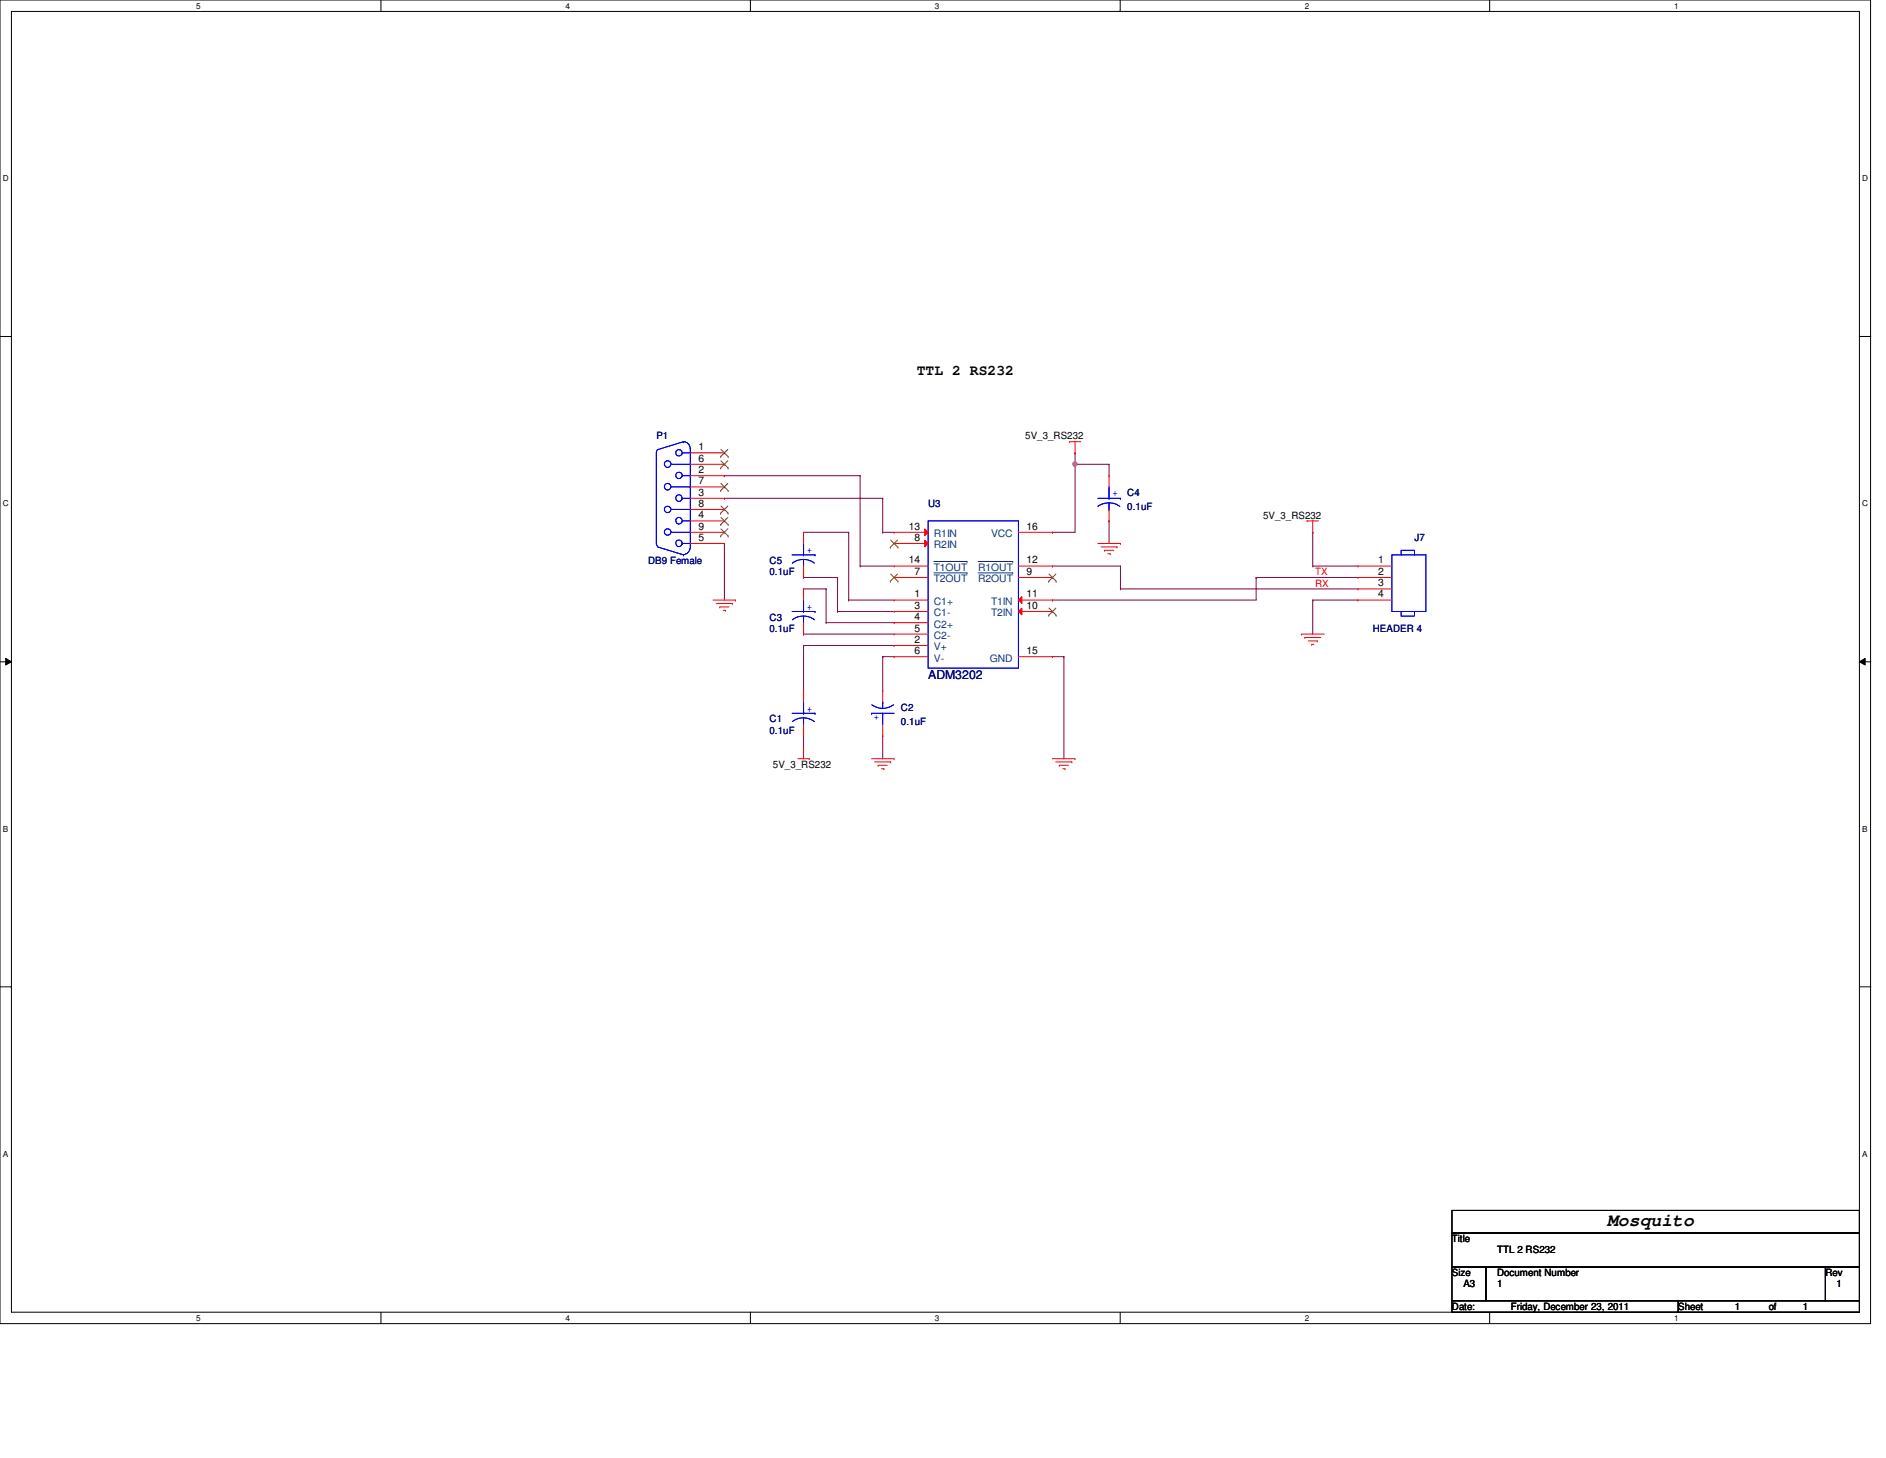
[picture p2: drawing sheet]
<svg xmlns="http://www.w3.org/2000/svg" width="279mm" height="216mm" viewBox="0 0 279 216" stroke-linecap="round" stroke-linejoin="round" font-family="sans-serif">
<path d="M0 0h277.1v196h-277.1zM1.7 1.7h273.8v192.6h-273.8z" fill="none" stroke="#000" stroke-width=".15"/>
<g fill="#fff">
<path d="M29 .2h.7v1.3h-.7z"/>
<path d="M29 194.5h.7v1.3h-.7z"/>
</g>
<path d="M56.4 0v1.7M56.4 194.3v1.7" fill="none" stroke="#000" stroke-width=".15"/>
<g fill="#fff">
<path d="M83.8 .2h.6v1.3h-.6z"/>
<path d="M83.8 194.5h.6v1.3h-.6z"/>
</g>
<path d="M111.2 0v1.7M111.2 194.3v1.7" fill="none" stroke="#000" stroke-width=".15"/>
<g fill="#fff">
<path d="M138.5 .2h.6v1.3h-.6z"/>
<path d="M138.5 194.5h.6v1.3h-.6z"/>
</g>
<path d="M165.9 0v1.7M165.9 194.3v1.7" fill="none" stroke="#000" stroke-width=".15"/>
<g fill="#fff">
<path d="M193.3 .2h.6v1.3h-.6z"/>
<path d="M193.3 194.5h.6v1.3h-.6z"/>
</g>
<path d="M220.7 0v1.7M220.7 194.3v1.7" fill="none" stroke="#000" stroke-width=".15"/>
<g fill="#fff">
<path d="M248 .2h.7v1.3h-.7z"/>
<path d="M248 194.5h.7v1.3h-.7z"/>
<path d="M.4 25.7h.9v1.4h-.9z"/>
<path d="M275.9 25.7h.8v1.4h-.8z"/>
<path d="M.4 73.9h.9v1.3h-.9z"/>
<path d="M275.9 73.9h.8v1.3h-.8z"/>
</g>
<path d="M0 49.8h1.7M275.5 49.8h1.7" fill="none" stroke="#000" stroke-width=".15"/>
<g fill="#fff">
<path d="M.4 122h.8v1.4h-.8z"/>
<path d="M275.9 122h.7v1.4h-.7z"/>
</g>
<path d="M0 98h1.7M.8 97.5l.9 .5-.9 .5zM275.5 98l.8-.5v1zM275.5 98h1.7" fill="none" stroke="#000" stroke-width=".15"/>
<path d="M.8 97.5l.9 .5-.9 .5zM275.5 98l.8-.5v1z" fill="#000"/>
<g fill="#fff">
<path d="M.4 170.2h.8v1.3h-.8z"/>
<path d="M275.9 170.2h.7v1.3h-.7z"/>
</g>
<path d="M0 146.1h1.7M275.5 146.1h1.7" fill="none" stroke="#000" stroke-width=".15"/>
<path d="M159.3 68.7h.1M159.3 68.7v10.1" fill="none" stroke="#800040" stroke-width=".15"/>
<circle cx="159.2" cy="68.7" r=".32" fill="#f0f"/>
<circle cx="159.2" cy="68.7" r=".32" fill="none" stroke="#f0f" stroke-width=".15"/>
<g fill="none" stroke="#800040" stroke-width=".15">
<path d="M107.3 73.8h.1M107.3 70.4h.1M107.3 73.8h23.5M107.3 70.4h20.1M119 78.8h.1M119 78.8h6.7M125.7 78.8h.1M125.7 78.8v10.1M127.4 70.4h.1M127.4 70.4v13.4M130.8 73.8h.1M130.8 78.8h.1"/>
<path d="M130.8 78.8h1.7M130.8 73.8v5M155.9 78.8h.1M155.9 78.8h3.4M159.3 68.7h.1M159.3 67.1h.1M159.3 68.7h5M159.3 67.1v1.6M164.3 68.7h.1M164.3 77.1h.1M164.3 68.7v1.7M164.3 77.1v3.4"/>
<path d="M194.5 78.8h.1M194.5 78.8v5M107.3 80.5h.1M107.3 80.5v8.4M119 95.6h.1M119 93.9h.1M119 87.2h.1M119 85.5h.1M119 95.6v6.7M119 95.6h13.5M119 93.9h13.5M119 87.2h3.4"/>
<path d="M119 85.5h5.1M122.4 92.2h.1M122.4 87.2h.1M122.4 92.2h10.1M122.4 87.2v5M124.1 85.5h.1M124.1 90.6h.1M124.1 85.5v5.1M124.1 90.6h8.4M125.7 88.9h.1M125.7 88.9h6.8M127.4 83.8h.1"/>
<path d="M127.4 83.8h5.1M130.8 97.2h.1M130.8 97.2h1.7M130.8 97.2v5.1M155.9 97.2h.1M155.9 88.9h.1M155.9 83.8h.1M155.9 97.2h1.7M155.9 83.8h10.1M157.6 97.2h.1M157.6 97.2v15.2M166 87.2h.1"/>
<path d="M166 83.8h.1M166 87.2h35.2M166 83.8v3.4M186.1 85.5h.1M186.1 85.5v3.4h-30.2M186.1 85.5h15.1M194.5 83.8h.1M194.5 88.9h.1M194.5 88.9h6.7M194.5 83.8h6.7M194.5 88.9v5M119 109h.1"/>
<path d="M119 109v1.7M130.8 109h.1M130.8 109v3.4"/>
</g>
<g fill="none" stroke="#f00" stroke-width=".15">
<path d="M102.3 77.1h5M102.3 78.8h5M102.3 75.4h5M102.3 73.8h5M102.3 72.1h5M102.3 70.4h5M102.3 68.7h5M102.3 67.1h5M107.3 78.8h.1M107.3 77.1h.1M107.3 75.4h.1M107.3 73.8h.1"/>
<path d="M107.3 72.1h.1M107.3 70.4h.1M107.3 68.7h.1M107.3 67.1h.1M150.9 78.8h5M155.9 78.8h.1M158.5 65.4h.1M158.5 65.4h1.6M159.3 67.1h.1M159.3 65.4v1.7M164.3 70.4h.1M164.3 77.1h.1"/>
<path d="M164.3 70.4v1.7M164.3 75.4v1.7M193.6 77.1h.1M193.6 77.1h1.7M194.5 78.8h.1M194.5 77.1v1.7M102.3 80.5h5M105.6 88.9h3.4M106.1 89.4h2.4M106.6 89.9h.1M106.6 89.9h1.4M107.1 90.4h.4"/>
<path d="M107.3 80.5h.1M107.5 90.4h.1M108.5 89.4h.1M109 88.9h.1M119 87.2h.1M119 93.9h.1M119 87.2v1.7M119 92.2v1.7M132.5 88.9h.1M132.5 90.6h.1M132.5 92.2h.1M132.5 93.9h.1"/>
<path d="M132.5 95.6h.1M132.5 97.2h.1M132.5 88.9h5M132.5 93.9h5M132.5 90.6h5M132.5 92.2h5M132.5 97.2h5M132.5 95.6h5M150.9 83.8h5M150.9 85.5h5M150.9 97.2h5M155.9 97.2h.1"/>
<path d="M155.9 83.8h.1M155.9 85.5h.1M162.6 80.5h3.4M163.1 81h2.4M163.6 81.5h.1M163.6 81.5h1.4M164.1 82h.4M164.5 82h.1M165.5 81h.1M166 80.5h.1M192.8 93.9h.1M192.8 93.9h3.4"/>
<path d="M193.3 94.4h.1M193.3 94.4h2.4M193.8 94.9h1.4M194.3 95.4h.1M194.3 95.4h.3M195.2 94.9h.1M201.2 83.8h.1M201.2 85.5h.1M201.2 87.2h.1M201.2 88.9h.1M201.2 88.9h5M201.2 83.8h5"/>
<path d="M201.2 85.5h5M201.2 87.2h5M118.2 112.4h1.7M119 110.7h.1M119 102.3h.1M119 109h.1M119 102.3v1.7M119 107.3v1.7M119 110.7v1.7M119.9 112.4h.1M129.1 112.4h3.4M129.6 112.8h2.4"/>
<path d="M130.1 113.3h.1M130.1 113.3h1.3M130.6 113.8h.3M130.9 113.8h.1M132 112.8h.1M132.5 112.4h.1M155.9 112.4h3.4M156.4 112.8h2.4M156.9 113.3h.1M156.9 113.3h1.4M157.4 113.8h.4M157.8 113.8h.1"/>
<path d="M158.8 112.8h.1M159.3 112.4h.1"/>
</g>
<path d="M215.1 179.2h60.4v3.4h-60.4zM215.1 182.6h60.4v5h-60.4zM215.1 187.6h5v5h-5zM215.1 192.6h33.5v1.7h-33.5zM220.1 187.6h50.3v5h-50.3zM248.6 192.6h26.9v1.7h-26.9zM270.4 187.6h5.1v5h-5.1z" fill="none" stroke="#000" stroke-width=".15"/>
<g fill="none" stroke="#00f" stroke-width=".15">
<path d="M99.4 78.8h2.9M99.4 75.4h2.9M99.4 72.1h2.9M99.4 68.7h2.9M101.1 77.1h.1M101.1 73.8h.1M101.1 70.4h.1M101.1 67.1h.1M101.1 73.8h1.2M101.1 77.1h1.2M101.1 70.4h1.2M101.1 67.1h1.2"/>
<path d="M101.3 65.4h.1M101.3 65.4a.98 .98 0 0 1 .9 1M101.3 65.4l-3.9 1.2-.1 .3-.1 13.6M102.3 78.8h.1M102.3 75.4h.1M102.3 72.1h.1M102.3 68.7h.1M102.3 66.4h.1M102.3 66.4v14.8M137.5 77.1h13.4v21.8h-13.4zM162.6 73.8h3.4M164.3 75.4h.1"/>
<path d="M164.3 73.8h.1M164.3 74.5a2.47 2.47 0 0 1 1.6 .5M164.3 74.5l-1 .1-.7 .4M164.3 72.1v1.7M164.3 74.5v.9M166 73.8h.1M97.2 80.5h.1M97.2 80.5l.3 .4M97.4 81l3.9 1.2M101.1 80.5h.1M101.1 80.5h1.2M101.3 82.2h.1"/>
<path d="M102.2 81.2a1.08 1.08 0 0 1-.9 .9M117.3 90.6h3.4M119 92.2h.1M119 90.6h.1M119 91.2a2.47 2.47 0 0 1 1.6 .6M119 91.2a2.47 2.47 0 0 0-1.6 .6M119 88.9v1.7M119 91.2v1M120.7 90.6h.1M206.2 82.2h5v8.4h-5zM207.6 90.6v.6h1.9v-.6M207.6 82.2v-.7h1.9v.7"/>
<path d="M117.3 105.6h3.4M119 107.3h.1M119 105.6h.1M119 106.3a2.73 2.73 0 0 1 1.6 .5M119 106.3a2.47 2.47 0 0 0-1.6 .5M119 104v1.6M119 106.3v1M120.7 105.6h.1"/>
<circle cx="98.9" cy="68.7" r=".49"/>
<circle cx="98.9" cy="72.1" r=".49"/>
<circle cx="98.9" cy="78.8" r=".48"/>
<circle cx="98.9" cy="75.4" r=".48"/>
<circle cx="100.6" cy="77.1" r=".48"/>
<circle cx="100.6" cy="73.8" r=".48"/>
<circle cx="100.6" cy="70.4" r=".47"/>
<circle cx="100.6" cy="67.1" r=".47"/>
<circle cx="100.6" cy="80.4" r=".48"/>
</g>
<g fill="none" stroke="#804000" stroke-width=".15">
<path d="M106.8 79.4h.1M106.8 77.7h.1M106.8 76h.1M106.8 72.6h.1M106.8 69.3h.1M106.8 67.6h.1M106.8 78.3l1.1 1.1M106.8 76.6l1.1 1.1M106.8 74.9l1.1 1.1M106.8 71.6l1.1 1M106.8 68.2l1.1 1.1M106.8 66.5l1.1 1.1"/>
<path d="M107.8 78.3l-1 1.1M107.8 76.6l-1 1.1M107.8 74.9l-1 1.1M107.8 71.6l-1 1M107.8 68.2l-1 1.1M107.8 66.5l-1 1.1M107.9 79.4h.1M107.9 77.7h.1M107.9 76h.1M107.9 72.6h.1M107.9 69.3h.1M107.9 67.6h.1"/>
<path d="M155.4 86.1h.1M155.4 85l1.1 1.1M156.4 85l-1 1.1M156.5 86.1h.1"/>
</g>
<path d="M144.9 83.1h5.1M144.9 84.8h5.1M150 83.1h.1M150 84.8h.1" fill="none" stroke="#004080" stroke-width=".15"/>
<path d="M150.9 88.9l.5-.6v1.1z" fill="#f00"/>
<path d="M150.9 88.9l.5-.6v1.1zM150.9 88.9h5M155.9 88.9h.1" fill="none" stroke="#f00" stroke-width=".15"/>
<path d="M150.9 90.6l.5-.6v1.1z" fill="#f00"/>
<path d="M150.9 90.6l.5-.6v1.1zM150.9 90.6h5M155.9 90.6h.1" fill="none" stroke="#f00" stroke-width=".15"/>
<path d="M155.4 91.1h.1M155.4 90l1.1 1.1M156.4 90l-1 1.1M156.5 91.1h.1" fill="none" stroke="#804000" stroke-width=".15"/>
<path d="M137 78.3l.5 .5-.5 .5z" fill="#f00"/>
<path d="M132.5 78.8h.1M132.5 78.8h5M137 78.3l.5 .5-.5 .5z" fill="none" stroke="#f00" stroke-width=".15"/>
<path d="M137 80l.5 .5-.5 .5z" fill="#f00"/>
<g fill="none" stroke="#f00" stroke-width=".15">
<path d="M119 78.8h.1M119 78.8v1.7M137 80l.5 .5-.5 .5zM119 85.5h.1M119 83.8v1.7M132.5 80.5h.1M132.5 83.8h.1M132.5 85.5h.1M132.5 80.5h5M132.5 83.8h5M132.5 85.5h5M130.8 109h.1"/>
<path d="M130.8 102.3h.1M130.8 102.3v1.7M130.8 107.3v1.7"/>
</g>
<path d="M132 80l1 1M133 80l-1.1 1M131.9 81h.1M131.9 86.1h.1M132 85l1 1.1M133 85l-1.1 1.1M133 81h.1M133 86.1h.1" fill="none" stroke="#804000" stroke-width=".15"/>
<path d="M138.3 83.1h5M138.3 84.8h5M143.3 83.1h.1M143.3 84.8h.1" fill="none" stroke="#004080" stroke-width=".15"/>
<g fill="none" stroke="#00f" stroke-width=".15">
<path d="M117.3 82.2h3.4M119 83.8h.1M119 82.2h.1M119 82.8a2.47 2.47 0 0 1 1.6 .6M119 82.8a2.47 2.47 0 0 0-1.6 .6M119 80.5v1.7M119 82.8v1M120.7 82.2h.1M129.1 105.6h.1M129.1 105.6h3.4M129.2 104.4a2.63 2.63 0 0 0 3.2 0M130.8 104h.1"/>
<path d="M130.8 105.6h.1M130.8 104v.9M130.8 105.6v1.7"/>
</g>
<circle cx="159.2" cy="68.7" r=".32" fill="#f0f"/>
<circle cx="159.2" cy="68.7" r=".32" fill="none" stroke="#f0f" stroke-width=".15"/>
<text font-size="2.7" x="238.1" y="181.6">Mosquito</text>
<text font-size="2.2" x="135.8" y="55.5">TTL 2 RS232</text>
<text font-size="1.8" fill="#000080" x="137.5" y="100.6">ADM3202</text>
<g font-size="1.5" fill="#000080">
<text x="97.2" y="65.1">P1</text>
<text x="137.5" y="75.1">U3</text>
<text x="167" y="73.4">C4</text>
<text x="167" y="75.5">0.1uF</text>
<text x="96" y="83.5">DB9 Female</text>
<text x="114" y="83.5">C5</text>
<text x="209.5" y="80.2">J7</text>
<text x="114" y="85.2">0.1uF</text>
<text x="114" y="91.9">C3</text>
<text x="114" y="93.6">0.1uF</text>
<text x="203.4" y="93.6">HEADER 4</text>
<text x="114" y="107">C1</text>
<text x="133.5" y="105.3">C2</text>
<text x="133.5" y="107.3">0.1uF</text>
<text x="114" y="108.7">0.1uF</text>
</g>
<g font-size="1.5">
<text x="151.9" y="65.1">5V_3_RS232</text>
<text x="103.5" y="71.7">7</text>
<text x="103.5" y="70.1">2</text>
<text x="103.5" y="68.4">6</text>
<text x="103.5" y="66.7">1</text>
<text x="103.5" y="76.8">4</text>
<text x="103.5" y="75.1">8</text>
<text x="103.5" y="73.4">3</text>
<text x="187.1" y="76.8">5V_3_RS232</text>
<text x="103.5" y="80.1">5</text>
<text x="103.5" y="78.4">9</text>
<text x="134.6" y="78.4">13</text>
<text x="134.6" y="83.4">14</text>
<text x="135.5" y="80.1">8</text>
<text x="152.1" y="78.4">16</text>
<text x="152.1" y="83.4">12</text>
<text x="204.2" y="83.4">1</text>
<text x="135.5" y="88.5">1</text>
<text x="135.5" y="85.1">7</text>
<text x="152.1" y="85.1">9</text>
<text x="152.1" y="88.5">11</text>
<text x="204.2" y="85.1">2</text>
<text x="204.2" y="86.8">3</text>
<text x="204.2" y="88.5">4</text>
<text x="135.5" y="90.2">3</text>
<text x="135.5" y="91.8">4</text>
<text x="135.5" y="93.5">5</text>
<text x="135.5" y="95.2">2</text>
<text x="152.1" y="90.2">10</text>
<text x="135.5" y="96.9">6</text>
<text x="152.1" y="96.9">15</text>
<text x="114.5" y="113.7">5V_3_RS232</text>
<text x="215.1" y="183.9">Title</text>
<text x="221.8" y="185.6">TTL 2 RS232</text>
<text x="215.1" y="189">Size</text>
<text x="216.8" y="190.6">A3</text>
<text x="221.8" y="190.6">1</text>
<text x="221.8" y="189">Document Number</text>
<text x="270.4" y="189">Rev</text>
<text x="272.1" y="190.6">1</text>
<text x="215.1" y="194">Date:</text>
<text x="223.8" y="194">Friday, December 23, 2011</text>
<text x="248.6" y="194">Sheet</text>
<text x="257" y="194">1</text>
<text x="262" y="194">of</text>
<text x="267.1" y="194">1</text>
</g>
<g font-size="1.5" fill="#00f">
<text x="164.8" y="73.5">+</text>
<text x="119.5" y="81.9">+</text>
<text x="119.5" y="90.3">+</text>
<text x="119.5" y="105.4">+</text>
<text x="130.3" y="105.9" transform="rotate(180 130.3 105.9)">+</text>
</g>
<g font-size="1.5" fill="#004080">
<text x="138.3" y="79.5">R1IN</text>
<text x="138.3" y="81.2">R2IN</text>
<text x="146.8" y="79.5">VCC</text>
<text x="138.3" y="89.6">C1+</text>
<text x="138.3" y="84.5">T1OUT</text>
<text x="138.3" y="86.2">T2OUT</text>
<text x="144.9" y="84.5">R1OUT</text>
<text x="144.9" y="86.2">R2OUT</text>
<text x="146.8" y="89.6">T1IN</text>
<text x="138.3" y="91.3">C1-</text>
<text x="138.3" y="92.9">C2+</text>
<text x="138.3" y="94.6">C2-</text>
<text x="146.8" y="91.3">T2IN</text>
<text x="138.3" y="96.3">V+</text>
<text x="138.3" y="98">V-</text>
<text x="146.6" y="98">GND</text>
</g>
<g font-size="1.5" fill="#f00">
<text x="194.8" y="85.2">TX</text>
<text x="194.8" y="86.9">RX</text>
</g>
<g font-size="1.2">
<text x="29" y="1.3">5</text>
<text x="83.8" y="1.3">4</text>
<text x="138.5" y="1.3">3</text>
<text x="193.3" y="1.3">2</text>
<text x="248" y="1.3">1</text>
<text x=".4" y="26.8">D</text>
<text x="275.9" y="26.8">D</text>
<text x=".4" y="75">C</text>
<text x="275.9" y="75">C</text>
<text x=".4" y="123.1">B</text>
<text x="275.9" y="123.1">B</text>
<text x=".4" y="171.3">A</text>
<text x="275.9" y="171.3">A</text>
<text x="29" y="195.6">5</text>
<text x="83.8" y="195.6">4</text>
<text x="138.5" y="195.6">3</text>
<text x="193.3" y="195.6">2</text>
<text x="248" y="195.6">1</text>
</g>
</svg>
